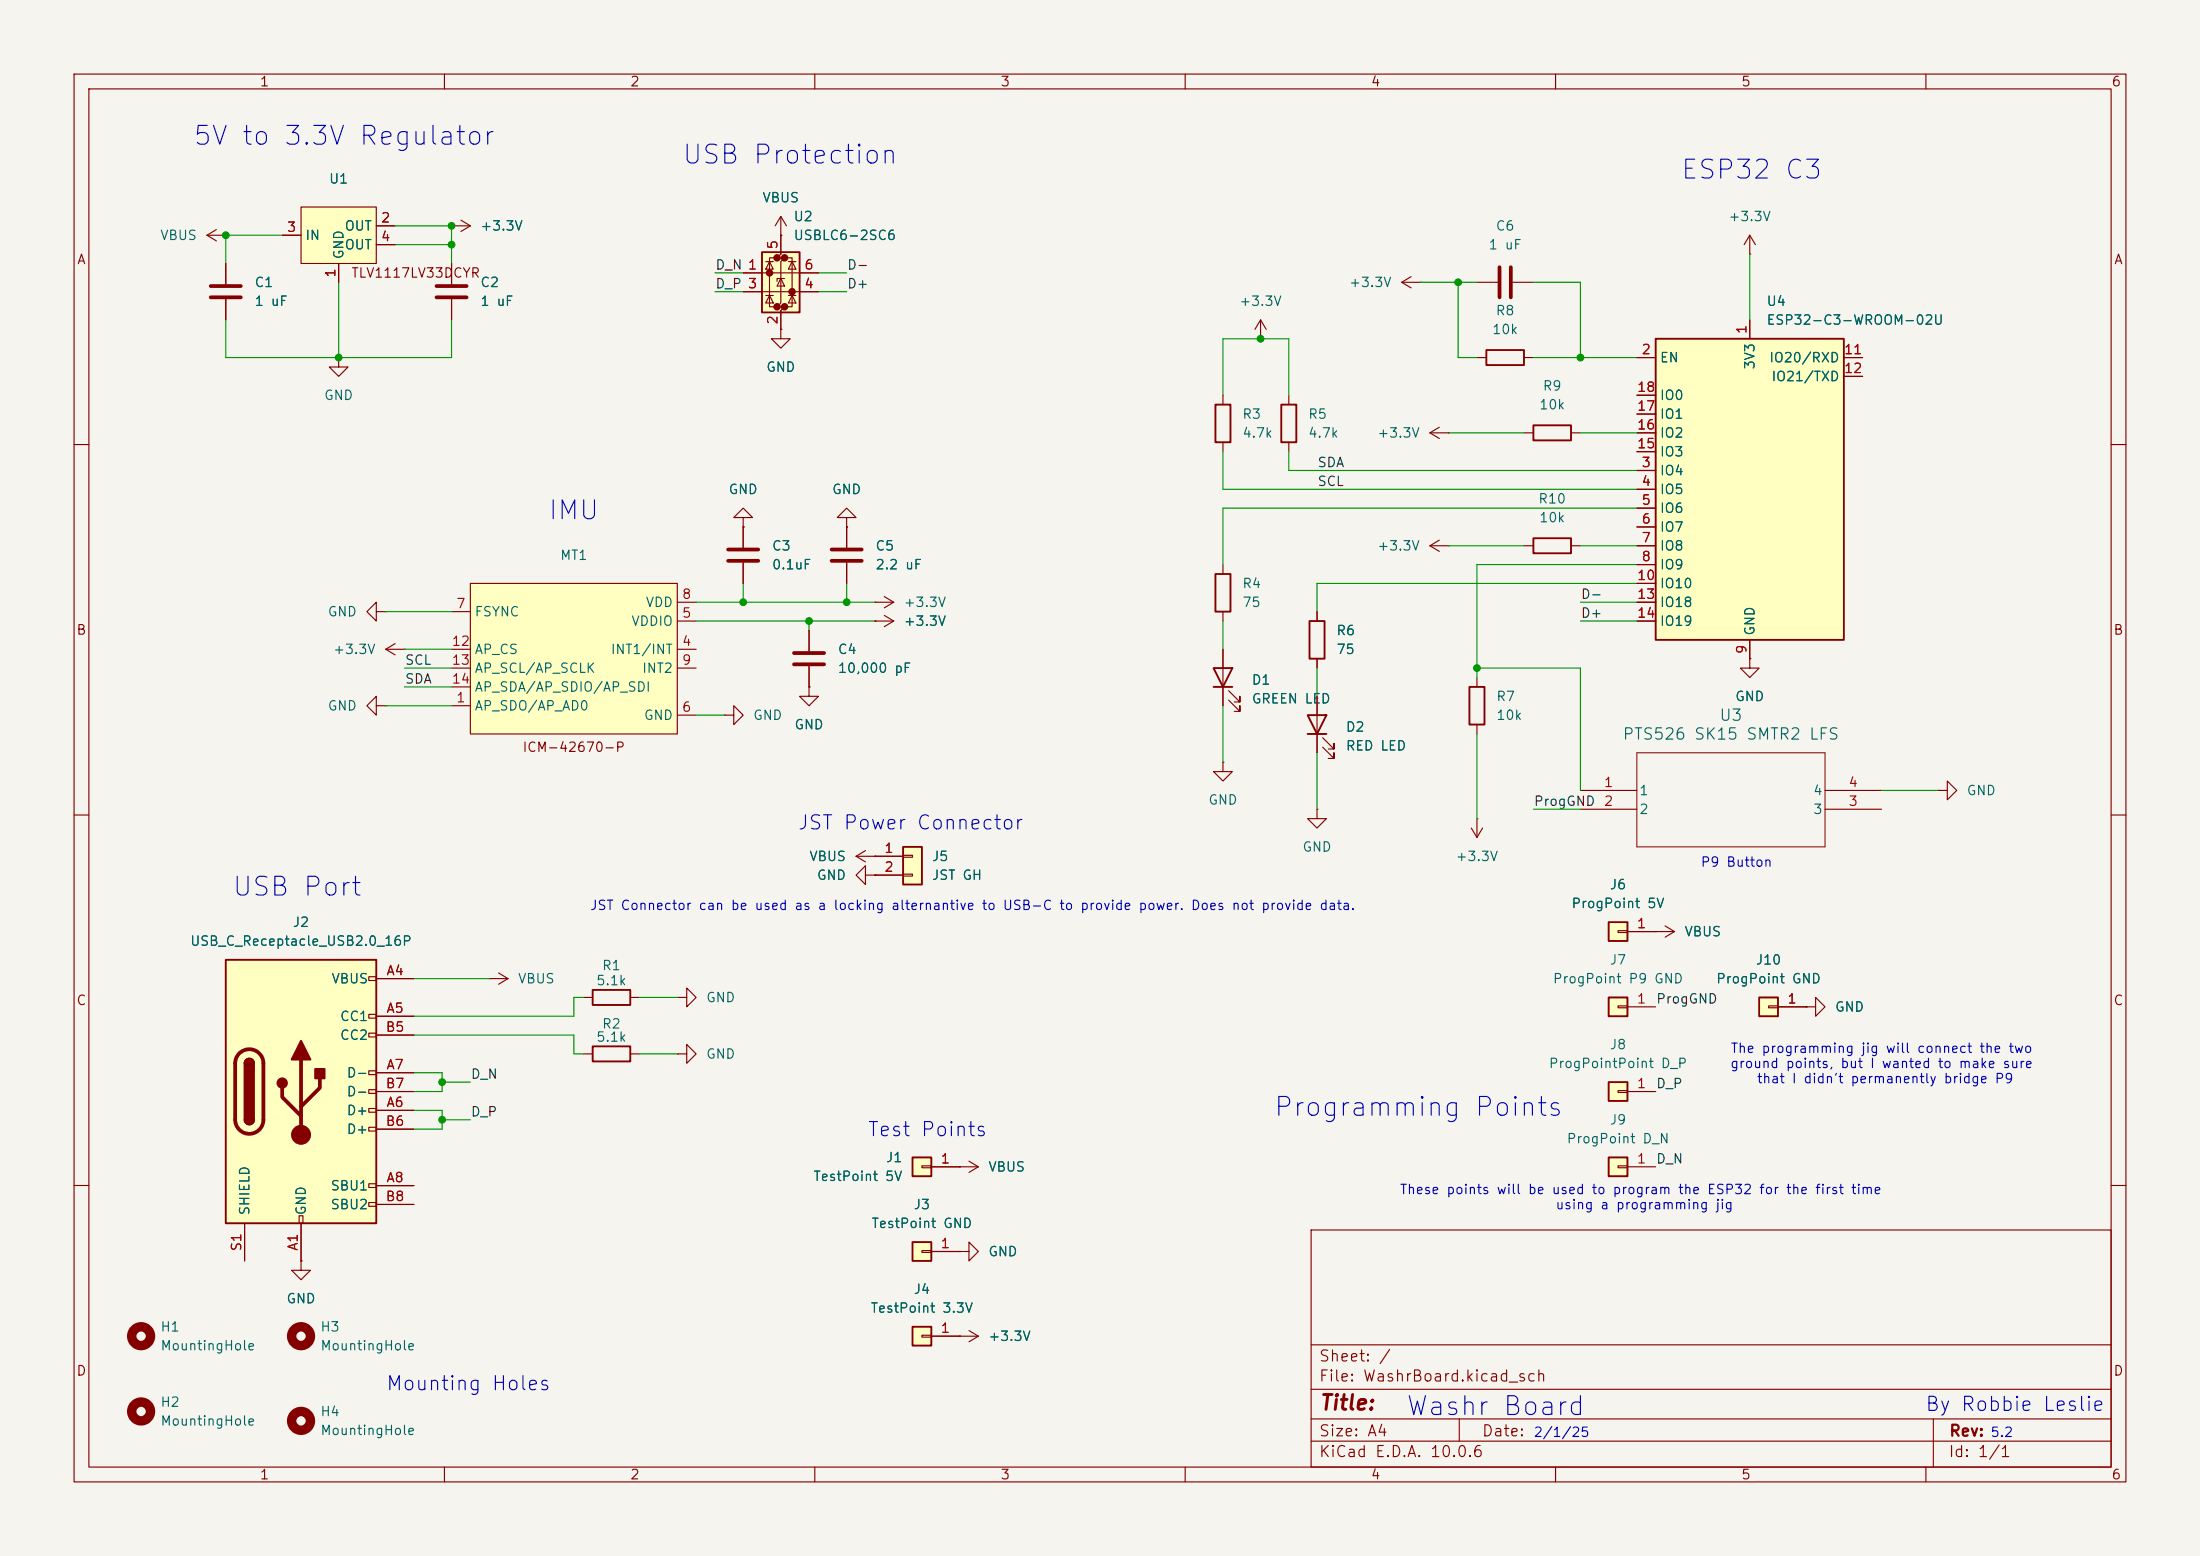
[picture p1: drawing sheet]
<svg xmlns="http://www.w3.org/2000/svg" width="297mm" height="210mm" viewBox="0 0 297 210" stroke-linecap="round" stroke-linejoin="round" font-family="sans-serif">
<path d="M0 0h297v210h-297z" fill="#f5f4ef" stroke="#f5f4ef" stroke-width=".14"/>
<g fill="none" stroke="#840000" stroke-width=".15">
<path d="M10 10h277v190h-277zM12 12h273v186h-273zM60 10v2M110 10v2M160 10v2M210 10v2M260 10v2M10 60h2M285 60h2M10 110h2M285 110h2M10 160h2"/>
<path d="M177 166h108v32h-108zM285 160h2M60 198v2M110 198v2M160 198v2M177 194.5h108M177 191.5h108M177 187.5h108M177 181.5h108M197 191.5v3M210 198v2M260 198v2"/>
<path d="M261 191.5v6.5"/>
</g>
<path d="M30.5 129.5h20.3v35.6h-20.3z" fill="#ffffc2"/>
<g fill="none" stroke="#840000" stroke-width=".15">
<path d="M213.4 106.7h7.6M213.4 109.2h7.6M246.4 106.7h7.6M246.4 109.2h7.6M49.8 131.8h1v.5h-1zM49.8 136.9h1v.5h-1zM49.8 139.4h1v.6h-1zM50.8 132.1h5.1M50.8 137.2h5.1M50.8 139.7h5.1M49.8 144.5h1v.5h-1zM49.8 147.1h1v.5h-1z"/>
<path d="M49.8 149.6h1v.5h-1zM49.8 152.1h1v.6h-1zM49.8 159.8h1v.5h-1zM50.8 149.9h5.1M50.8 144.8h5.1M50.8 152.4h5.1M50.8 147.3h5.1M33 165.1v5.1M40.4 164.1h.5v1h-.5zM40.6 165.1v5.1M49.8 162.3h1v.5h-1zM50.8 160h5.1"/>
<path d="M50.8 162.6h5.1"/>
</g>
<path d="M30.5 129.5h20.3v35.6h-20.3zM33 143.5a.64 .64 0 0 1 .7-.6 .64 .64 0 0 1 .6 .6M33 151.1a.64 .64 0 0 0 .7 .7 .64 .64 0 0 0 .6-.7" fill="none" stroke="#840000" stroke-width=".25"/>
<path d="M32.3 142.2a1.9 1.9 0 0 1 2.1-.4 1.9 1.9 0 0 1 1.2 1.7v7.6a1.91 1.91 0 0 1-1.9 1.9 1.91 1.91 0 0 1-2-1.9v-7.6a1.9 1.9 0 0 1 .6-1.3zM38.1 146.8v1.3l2.5 2.5M40.6 143v10.2M43.2 145.5v1.3l-2.6 2.6" fill="none" stroke="#840000" stroke-width=".51"/>
<g fill="#840000" stroke="#840000" stroke-width=".25">
<path d="M33 143.5h1.3v7.6h-1.3z"/>
<path d="M33.2 143.1a.64 .64 0 0 1 .7-.2 .64 .64 0 0 1 .4 .6h-1.3z"/>
<path d="M33 151.1h1.3a.64 .64 0 0 1-.6 .7 .64 .64 0 0 1-.7-.7z"/>
<path d="M40.6 140.5l1.3 2.5h-2.5z"/>
<path d="M42.5 144.3h1.3v1.2h-1.3z"/>
<circle cx="38.1" cy="146.2" r=".63"/>
</g>
<circle cx="40.6" cy="153.2" r="1.27" fill="#840000" stroke="#840000" stroke-width=".15"/>
<path d="M221 101.6h25.4v12.7h-25.4z" fill="none" stroke="#840000" stroke-width=".14"/>
<path d="M217.2 124.5h2.5v2.5h-2.5z" fill="#ffffc2"/>
<path d="M217.2 124.5h2.5v2.5h-2.5z" fill="none" stroke="#840000" stroke-width=".25"/>
<path d="M218.4 125.6h1.3v.3h-1.3zM219.7 125.7h3.8" fill="none" stroke="#840000" stroke-width=".15"/>
<circle cx="19" cy="190.5" r="1.27" fill="none" stroke="#840000" stroke-width="1.3"/>
<path d="M40.6 27.9h10.2v7.7h-10.2z" fill="#ffffc2"/>
<path d="M38.1 31.8h2.5M40.6 27.9h10.2v7.7h-10.2zM45.7 35.6v2.5M50.8 30.5h2.5M50.8 33h2.5" fill="none" stroke="#840000" stroke-width=".15"/>
<path d="M217.2 134.6h2.5v2.6h-2.5z" fill="#ffffc2"/>
<path d="M217.2 134.6h2.5v2.6h-2.5z" fill="none" stroke="#840000" stroke-width=".25"/>
<path d="M218.4 135.8h1.3v.2h-1.3zM219.7 135.9h3.8M243.8 135.9h1.3v-1.3l1.3 1.3-1.3 1.3v-1.3M243.8 135.9h.1" fill="none" stroke="#840000" stroke-width=".15"/>
<path d="M237.5 134.6h2.5v2.6h-2.5z" fill="#ffffc2"/>
<path d="M237.5 134.6h2.5v2.6h-2.5z" fill="none" stroke="#840000" stroke-width=".25"/>
<path d="M45.7 48.3v1.2h1.3l-1.3 1.3-1.3-1.3h1.3M45.7 48.3h.1M238.8 135.8h1.2v.2h-1.2zM240 135.9h3.8" fill="none" stroke="#840000" stroke-width=".15"/>
<path d="M217.2 146.1h2.5v2.5h-2.5z" fill="#ffffc2"/>
<path d="M217.2 146.1h2.5v2.5h-2.5z" fill="none" stroke="#840000" stroke-width=".25"/>
<path d="M218.4 147.2h1.3v.2h-1.3zM219.7 147.3h3.8" fill="none" stroke="#840000" stroke-width=".15"/>
<path d="M217.2 156.2h2.5v2.6h-2.5z" fill="#ffffc2"/>
<path d="M173 54.6h2v5.1h-2zM217.2 156.2h2.5v2.6h-2.5z" fill="none" stroke="#840000" stroke-width=".25"/>
<g fill="none" stroke="#840000" stroke-width=".15">
<path d="M61 30.5h.1M61 35.6v2.8M61 30.5h2.5M62.2 29.7l1.3 .8M63.5 30.5l-1.3 .7M61 40.4v2.8M174 53.3v1.3M174 59.7v1.3M198.6 111.8l.8 1.2M199.4 110.5h.1M199.4 110.5v2.5M200.2 111.8l-.8 1.2"/>
<path d="M218.4 157.4h1.3v.2h-1.3zM219.7 157.5h3.8"/>
</g>
<path d="M58.9 38.6h4.1M58.9 40.1h4.1" fill="none" stroke="#840000" stroke-width=".51"/>
<path d="M63.5 78.7h27.9v20.4h-27.9z" fill="#ffffc2"/>
<g fill="none" stroke="#840000" stroke-width=".15">
<path d="M105.4 31.8h.1M105.4 29.2l-.8 1.3M105.4 29.2l.8 1.3M105.4 29.2v2.6M63.5 78.7h27.9v20.4h-27.9zM61 95.3h2.5M61 87.6h2.5M61 82.6h2.5M61 90.2h2.5M61 92.7h2.5M91.4 87.6h2.6M91.4 83.8h2.6"/>
<path d="M91.4 96.5h2.6M91.4 81.3h2.6M91.4 90.2h2.6"/>
</g>
<path d="M102.9 34h5v8.2h-5z" fill="#ffffc2"/>
<g fill="#840000" stroke="#840000" stroke-width=".51">
<circle cx="103.9" cy="36.8" r=".25"/>
<circle cx="104.9" cy="34.8" r=".25"/>
<circle cx="104.9" cy="41.4" r=".25"/>
<circle cx="105.9" cy="34.8" r=".25"/>
<circle cx="105.9" cy="41.4" r=".25"/>
<circle cx="106.9" cy="39.4" r=".25"/>
</g>
<g fill="none" stroke="#840000" stroke-width=".15">
<path d="M27.9 31.8l1.3 .7M27.9 31.8h2.6M29.2 31l-1.3 .8M30.5 31.8h.1M30.5 35.6v2.8M100.3 36.8h10.2M100.3 39.4h10.2M103.4 39.9h1M103.4 35.3h1M103.9 35.3l.5 1h-1zM103.9 39.9l.5 1h-1zM104.9 34.8h-1v6.6h1"/>
<path d="M105.4 31.8v2.5l-.5 .5h1l-.5 .5v5.6l-.5 .5h1l-.5 .5v2.6M105.4 37.6l.5 1h-1zM105.9 37.6h-1v.4M105.9 34.8h1v6.6h-1M106.4 39.9h1M106.4 35.3h1M106.9 35.3l.5 1h-1zM106.9 39.9l.5 1h-1zM236.2 34.3h.1M236.2 31.8l-.7 1.2M236.2 31.8l.8 1.2M236.2 31.8v2.5"/>
<path d="M30.5 40.4v2.8M105.4 44.5v1.2h1.3l-1.3 1.3-1.3-1.3h1.3M105.4 44.5h.1M193 58.4l1.3 .8M193 58.4h2.6M194.3 57.7l-1.3 .7M195.6 58.4h.1M100.3 69.9h1.3l-1.3-1.3-1.2 1.3h1.2v1.2M100.3 71.1h.1M100.3 71.1v2.8M100.3 75.9v2.8M114.3 69.9h1.3l-1.3-1.3-1.3 1.3h1.3v1.2"/>
<path d="M114.3 71.1h.1M193 73.7l1.3 .7M193 73.7h2.6M194.3 72.9l-1.3 .8M195.6 73.7h.1M205.7 73.7h1.3M212.1 73.7h1.3M50.8 82.6v-1.3l-1.3 1.3 1.3 1.2v-1.2h1.3M50.8 95.3v-1.3l-1.3 1.3 1.3 1.2v-1.2h1.3M52.1 82.6h.1M52.1 95.3h.1M52.1 87.6l1.2 .8"/>
<path d="M52.1 87.6h2.5M53.3 86.9l-1.2 .7M54.6 87.6h.1M97.8 96.5h1.3v-1.2l1.2 1.2-1.2 1.3v-1.3M97.8 96.5h.1M109.2 92.7v1.3h1.3l-1.3 1.3-1.3-1.3h1.3M109.2 92.7h.1M109.2 85.1v2.8M109.2 89.9v2.8M118.1 83.8h.1M118.1 81.3h.1M118.1 83.8h2.5"/>
<path d="M118.1 81.3h2.5M119.4 83.1l1.2 .7M119.4 80.5l1.2 .8M120.6 83.8l-1.2 .8M120.6 81.3l-1.2 .7M236.2 88.9v1.3h1.3l-1.3 1.2-1.3-1.2h1.3M236.2 88.9h.1M261.6 106.7h1.3v-1.3l1.3 1.3-1.3 1.3v-1.3M261.6 106.7h.1M66 132.1h.1M66 132.1h2.6M67.3 131.3l1.3 .8"/>
<path d="M68.6 132.1l-1.3 .7M78.7 134.6h1.3M85.1 134.6h1.3M91.4 134.6h1.3v-1.2l1.3 1.2-1.3 1.3v-1.3M91.4 134.6h.1M223.5 125.7h.1M223.5 125.7h2.6M224.8 125l1.3 .7M226.1 125.7l-1.3 .8M78.7 142.2h1.3M85.1 142.2h1.3M91.4 142.2h1.3v-1.2l1.3 1.2-1.3 1.3v-1.3"/>
<path d="M91.4 142.2h.1M40.6 170.2v1.3h1.3l-1.3 1.2-1.2-1.2h1.2M40.6 170.2h.1"/>
</g>
<path d="M102.9 34h5v8.2h-5zM207 72.6h5.1v2.1h-5.1zM80 133.6h5.1v2h-5.1zM80 141.2h5.1v2.1h-5.1z" fill="none" stroke="#840000" stroke-width=".25"/>
<path d="M28.4 38.6h4.1M28.4 40.1h4.1M98.3 74.2h4.1M98.3 75.7h4.1M107.2 88.1h4.1M107.2 89.7h4.1" fill="none" stroke="#840000" stroke-width=".51"/>
<g fill="none" stroke="#840000" stroke-width="1.3">
<circle cx="19" cy="180.3" r="1.27"/>
<circle cx="40.6" cy="191.8" r="1.27"/>
<circle cx="40.6" cy="180.3" r="1.27"/>
</g>
<path d="M223.5 45.7h25.4v40.7h-25.4z" fill="#ffffc2"/>
<path d="M223.5 45.7h25.4v40.7h-25.4zM176.5 96.5h2.6l-1.3 2.6zM176.5 99.1h2.6M176.8 83.8h2v5.1h-2z" fill="none" stroke="#840000" stroke-width=".25"/>
<g fill="none" stroke="#840000" stroke-width=".15">
<path d="M221 48.3h2.5M221 58.4h2.5M221 55.9h2.5M221 53.3h2.5M236.2 43.2v2.5M248.9 48.3h2.6M248.9 50.8h2.6M221 63.5h2.5M221 66h2.5M221 68.6h2.5M221 71.1h2.5M221 73.7h2.5"/>
<path d="M221 76.2h2.5M221 78.7h2.5M221 61h2.5M177.8 82.6v1.2M177.8 88.9v1.3M177.8 94v7.6M178.6 99.6l1.5 1.5v-.8v.8h-.8M221 81.3h2.5M221 83.8h2.5M236.2 86.4v2.5M115.6 115.6l1.2 .7M115.6 115.6h2.5"/>
<path d="M116.8 118.1v-1.3l-1.2 1.3 1.2 1.3v-1.3h1.3M116.8 114.8l-1.2 .8M118.1 115.6h.1M118.1 118.1h.1M177.8 109.2v1.3h1.3l-1.3 1.3-1.3-1.3h1.3M177.8 109.2h.1M178.6 100.8l1.5 1.6v-.8v.8h-.8"/>
</g>
<path d="M121.9 114.3h2.6v5.1h-2.6z" fill="#ffffc2"/>
<path d="M200.7 47.2h5v2.1h-5zM207 57.4h5.1v2h-5.1zM164.1 77.5h2v5.1h-2zM163.8 90.2h2.6l-1.3 2.5zM163.8 92.7h2.6M198.4 92.7h2v5.1h-2zM121.9 114.3h2.6v5.1h-2.6z" fill="none" stroke="#840000" stroke-width=".25"/>
<g fill="none" stroke="#840000" stroke-width=".15">
<path d="M189.2 38.1h2.6M189.2 38.1l1.3 .8M190.5 37.3l-1.3 .8M191.8 38.1h.1M199.4 38.1h2.8M204.2 38.1h2.8M170.2 45.7h.1M170.2 43.2l-.8 1.3M170.2 43.2l.7 1.3M170.2 43.2v2.5M199.4 48.3h1.3M205.7 58.4h1.3"/>
<path d="M205.7 48.3h1.3M212.1 58.4h1.3M114.3 71.1v2.8M114.3 75.9v2.8M165.1 76.2v1.3M165.1 82.6v1.2M165.1 87.6v7.7M165.9 94.5l1.5 1.5v-.7v.7h-.8M165.9 93.2l1.5 1.5v-.7v.7h-.8M199.4 91.4v1.3M199.4 97.8v1.3M118.1 115.6h3.8"/>
<path d="M118.1 118.1h3.8M121.9 115.4h1.3v.3h-1.3zM121.9 118h1.3v.2h-1.3zM165.1 102.9v1.2h1.3l-1.3 1.3-1.3-1.3h1.3M165.1 102.9h.1M129.5 157.5h.1M129.5 157.5h2.6M130.8 156.7l1.3 .8M132.1 157.5l-1.3 .7M130.8 179.6l1.3 .7M129.5 180.3h.1M129.5 180.3h2.6"/>
<path d="M132.1 180.3l-1.3 .8"/>
</g>
<path d="M202.4 36.1v4M204 36.1v4M112.3 74.2h4M112.3 75.7h4" fill="none" stroke="#840000" stroke-width=".51"/>
<path d="M123.2 179.1h2.5v2.5h-2.5z" fill="#ffffc2"/>
<path d="M123.2 179.1h2.5v2.5h-2.5z" fill="none" stroke="#840000" stroke-width=".25"/>
<path d="M124.5 180.2h1.2v.3h-1.2zM125.7 180.3h3.8" fill="none" stroke="#840000" stroke-width=".15"/>
<path d="M123.2 156.2h2.5v2.6h-2.5z" fill="#ffffc2"/>
<path d="M123.2 156.2h2.5v2.6h-2.5z" fill="none" stroke="#840000" stroke-width=".25"/>
<path d="M124.5 157.4h1.2v.2h-1.2zM125.7 157.5h3.8M129.5 168.9h1.3v-1.3l1.3 1.3-1.3 1.3v-1.3M129.5 168.9h.1" fill="none" stroke="#840000" stroke-width=".15"/>
<path d="M123.2 167.6h2.5v2.6h-2.5z" fill="#ffffc2"/>
<path d="M164.1 54.6h2v5.1h-2zM123.2 167.6h2.5v2.6h-2.5z" fill="none" stroke="#840000" stroke-width=".25"/>
<g fill="none" stroke="#840000" stroke-width=".15">
<path d="M30.5 35.6v2.8M38.1 31.8h2.5M45.7 35.6v2.5M50.8 30.5h2.5M50.8 33h2.5M61 30.5h.1M61 35.6v2.8M100.3 36.8h2.6M100.3 39.4h2.6M105.4 31.8h.1M105.4 31.8v2.5M107.9 36.8h2.6"/>
<path d="M107.9 39.4h2.6M30.5 40.4v2.8M61 40.4v2.8M105.4 44.5h.1M105.4 41.9v2.6M165.1 53.3v1.3M165.1 59.7v1.3M221 48.3h2.5M221 58.4h2.5M221 55.9h2.5M221 53.3h2.5M236.2 43.2v2.5"/>
<path d="M248.9 48.3h2.6M248.9 50.8h2.6M100.3 71.1h.1M100.3 71.1v2.8M100.3 75.9v2.8M114.3 71.1h.1M114.3 71.1v2.8M114.3 75.9v2.8M221 63.5h2.5M221 66h2.5M221 68.6h2.5M221 71.1h2.5"/>
<path d="M221 73.7h2.5M221 76.2h2.5M221 78.7h2.5M221 61h2.5M109.2 92.7h.1M109.2 85.1v2.8M109.2 89.9v2.8M118.1 83.8h.1M165.1 87.6v2.6M165.1 92.7v2.6M177.8 82.6v1.2M177.8 88.9v1.3"/>
<path d="M177.8 94v2.5M177.8 99.1v2.5M221 81.3h2.5M221 83.8h2.5M236.2 88.9h.1M236.2 86.4v2.5M118.1 115.6h.1M118.1 118.1h.1M118.1 115.6h3.8M118.1 118.1h3.8M50.8 132.1h5.1M50.8 137.2h5.1"/>
<path d="M50.8 139.7h5.1M219.7 125.7h3.8M223.5 125.7h.1M240 135.9h3.8M243.8 135.9h.1M50.8 149.9h5.1M50.8 144.8h5.1M50.8 152.4h5.1M50.8 147.3h5.1M125.7 157.5h3.8M129.5 157.5h.1M33 165.1v5.1"/>
<path d="M40.6 170.2h.1M40.6 165.1v5.1M50.8 160h5.1M50.8 162.6h5.1M124.5 168.8h1.2v.2h-1.2zM125.7 168.9h3.8M129.5 168.9h.1M125.7 180.3h3.8M129.5 180.3h.1"/>
</g>
<g fill="none" stroke="#009600" stroke-width=".15">
<path d="M38.1 31.8h-7.6v3.8M45.7 38.1v10.2M53.3 33h7.7M53.3 30.5h7.7v5.1M96.5 39.4h3.8M96.5 36.8h3.8M110.5 39.4h3.8M110.5 36.8h3.8M191.8 38.1h7.6M196.8 38.1v10.2h2.6M207 38.1h6.4v10.2M236.2 34.3v8.9"/>
<path d="M30.5 43.2v5.1h30.5v-5.1M165.1 53.3v-7.6h8.9v7.6M195.6 58.4h10.1M207 48.3h14M213.4 58.4h7.6M100.3 78.7v2.6M114.3 78.7v2.6M165.1 61v5h55.9M174 61v2.5h47M195.6 73.7h10.1M213.4 73.7h7.6M221 68.6h-55.9v7.6"/>
<path d="M221 78.7h-43.2v3.9M221 76.2h-21.6v15.2M52.1 82.6h8.9M52.1 95.3h8.9M54.6 92.7h6.4M54.6 87.6h6.4M54.6 90.2h6.4M94 81.3h24.1M94 83.8h24.1M94 96.5h3.8M109.2 83.8v1.3M165.1 83.8v3.8"/>
<path d="M165.1 95.3v7.6M177.8 90.2v3.8M199.4 99.1v11.4M199.4 90.2h14v16.5M213.4 81.3h7.6M213.4 83.8h7.6M177.8 101.6v7.6M207 109.2h6.4M254 106.7h7.6M55.9 139.7h21.6v2.5h1.2M55.9 132.1h10.1M78.7 134.6h-1.2v2.6h-21.6"/>
<path d="M86.4 134.6h5M55.9 149.9h3.8v2.5h-3.8M55.9 144.8h3.8v2.5h-3.8M59.7 151.1h3.8M59.7 146.1h3.8M86.4 142.2h5"/>
</g>
<g fill="#009600" stroke="#009600" stroke-width=".14">
<circle cx="61" cy="33" r=".46"/>
<circle cx="61" cy="30.5" r=".46"/>
<circle cx="45.7" cy="48.3" r=".46"/>
<circle cx="30.5" cy="31.8" r=".46"/>
<circle cx="170.2" cy="45.7" r=".46"/>
<circle cx="114.3" cy="81.3" r=".46"/>
<circle cx="109.2" cy="83.8" r=".46"/>
<circle cx="100.3" cy="81.3" r=".46"/>
<circle cx="59.7" cy="151.1" r=".46"/>
<circle cx="59.7" cy="146.1" r=".46"/>
<circle cx="196.8" cy="38.1" r=".46"/>
<circle cx="213.4" cy="48.3" r=".46"/>
<circle cx="199.4" cy="90.2" r=".46"/>
</g>
<g font-size="2.5" fill="#0000c2">
<text x="25.9" y="20.2">5V to 3.3V Regulator</text>
<text x="91.9" y="22.8">USB Protection</text>
<text x="226.7" y="24.8">ESP32 C3</text>
<text x="73.8" y="70.8">IMU</text>
<text x="31.2" y="121.6">USB Port</text>
<text x="171.8" y="151.3">Programming Points</text>
<text x="189.6" y="191.7">Washr Board</text>
</g>
<text font-size="2" fill="#840000" x="178" y="190.8">Title:</text>
<g font-size="1.9" fill="#0000c2">
<text x="107.6" y="112.5">JST Power Connector</text>
<text x="117" y="153.9">Test Points</text>
<text x="52" y="188.1">Mounting Holes</text>
<text x="259.8" y="190.9">By Robbie Leslie</text>
</g>
<g font-size="1.5" fill="#006464">
<text x="218.9" y="100.2">PTS526 SK15 SMTR2 LFS</text>
<text x="232" y="97.7">U3</text>
</g>
<g font-size="1.5" fill="#840000">
<text x="178" y="184.1">Sheet: /</text>
<text x="178" y="186.8">File: WashrBoard.kicad_sch</text>
<text x="178" y="197">KiCad E.D.A. 10.0.6</text>
<text x="178" y="194.2">Size: A4</text>
<text x="200" y="194.2">Date:</text>
<text x="263" y="197">Id: 1/1</text>
<text x="263" y="194.2">Rev:</text>
</g>
<g font-size="1.3" fill="#840000">
<text x="35" y="12">1</text>
<text x="85" y="12">2</text>
<text x="135" y="12">3</text>
<text x="185" y="12">4</text>
<text x="235" y="12">5</text>
<text x="285" y="12">6</text>
<text x="10.3" y="36">A</text>
<text x="285.3" y="36">A</text>
<text x="47.3" y="37.8">TLV1117LV33DCYR</text>
<text x="10.2" y="86">B</text>
<text x="285.2" y="86">B</text>
<text x="70.4" y="101.8">ICM-42670-P</text>
<text x="10.2" y="136">C</text>
<text x="285.2" y="136">C</text>
<text x="10.2" y="186">D</text>
<text x="285.2" y="186">D</text>
<text x="35" y="200">1</text>
<text x="85" y="200">2</text>
<text x="135" y="200">3</text>
<text x="185" y="200">4</text>
<text x="235" y="200">5</text>
<text x="285" y="200">6</text>
</g>
<g font-size="1.3" fill="#006464">
<text x="44.3" y="25.1">U1</text>
<text x="102.8" y="27.6">VBUS</text>
<text x="21.5" y="32.7">VBUS</text>
<text x="41.1" y="32.7">IN</text>
<text x="46.4" y="31.4">OUT</text>
<text x="46.4" y="34">OUT</text>
<text x="46.7" y="35.1" transform="rotate(-90 46.7 35.1)">GND</text>
<text x="64.8" y="31.4">+3.3V</text>
<text x="107" y="30.2">U2</text>
<text x="107" y="32.7">USBLC6-2SC6</text>
<text x="200.9" y="34">1 uF</text>
<text x="201.8" y="31.4">C6</text>
<text x="233.3" y="30.2">+3.3V</text>
<text x="34.3" y="39.1">C1</text>
<text x="34.3" y="41.6">1 uF</text>
<text x="64.8" y="39.1">C2</text>
<text x="64.8" y="41.6">1 uF</text>
<text x="167.2" y="41.6">+3.3V</text>
<text x="182" y="39.1">+3.3V</text>
<text x="238.4" y="41.6">U4</text>
<text x="201.3" y="45.4">10k</text>
<text x="201.8" y="42.9">R8</text>
<text x="238.4" y="44.1">ESP32-C3-WROOM-02U</text>
<text x="103.3" y="50.5">GND</text>
<text x="208.2" y="53">R9</text>
<text x="224" y="49.2">EN</text>
<text x="237.2" y="50" transform="rotate(-90 237.2 50)">3V3</text>
<text x="238.8" y="49.2">IO20/RXD</text>
<text x="239.1" y="51.8">IO21/TXD</text>
<text x="43.7" y="54.3">GND</text>
<text x="167.6" y="56.8">R3</text>
<text x="167.6" y="59.4">4.7k</text>
<text x="176.5" y="56.8">R5</text>
<text x="176.5" y="59.4">4.7k</text>
<text x="185.8" y="59.4">+3.3V</text>
<text x="207.7" y="55.6">10k</text>
<text x="224" y="59.4">IO2</text>
<text x="224" y="56.8">IO1</text>
<text x="224" y="54.3">IO0</text>
<text x="224" y="64.5">IO4</text>
<text x="224" y="61.9">IO3</text>
<text x="98.3" y="67">GND</text>
<text x="112.2" y="67">GND</text>
<text x="207.6" y="68.3">R10</text>
<text x="207.7" y="70.8">10k</text>
<text x="224" y="67">IO5</text>
<text x="224" y="69.5">IO6</text>
<text x="75.5" y="75.9">MT1</text>
<text x="104.1" y="74.6">C3</text>
<text x="104.1" y="77.2">0.1uF</text>
<text x="118.1" y="74.6">C5</text>
<text x="118.1" y="77.2">2.2 uF</text>
<text x="185.8" y="74.6">+3.3V</text>
<text x="224" y="72.1">IO7</text>
<text x="224" y="74.6">IO8</text>
<text x="224" y="77.2">IO9</text>
<text x="44.2" y="83.5">GND</text>
<text x="64" y="83.5">FSYNC</text>
<text x="87.1" y="82.2">VDD</text>
<text x="121.9" y="82.2">+3.3V</text>
<text x="167.6" y="79.7">R4</text>
<text x="167.6" y="82.2">75</text>
<text x="224" y="79.7">IO10</text>
<text x="224" y="82.2">IO18</text>
<text x="44.9" y="88.6">+3.3V</text>
<text x="64" y="88.6">AP_CS</text>
<text x="82.4" y="88.6">INT1/INT</text>
<text x="85.1" y="84.8">VDDIO</text>
<text x="113" y="88.6">C4</text>
<text x="121.9" y="84.8">+3.3V</text>
<text x="180.3" y="86.1">R6</text>
<text x="180.3" y="88.6">75</text>
<text x="224" y="84.8">IO19</text>
<text x="237.2" y="85.9" transform="rotate(-90 237.2 85.9)">GND</text>
<text x="64" y="91.1">AP_SCL/AP_SCLK</text>
<text x="64" y="93.7">AP_SDA/AP_SDIO/AP_SDI</text>
<text x="86.6" y="91.1">INT2</text>
<text x="113" y="91.1">10,000 pF</text>
<text x="168.9" y="92.7">D1</text>
<text x="168.9" y="95.3">GREEN LED</text>
<text x="201.9" y="94.9">R7</text>
<text x="234.2" y="94.9">GND</text>
<text x="44.2" y="96.2">GND</text>
<text x="64" y="96.2">AP_SDO/AP_AD0</text>
<text x="86.8" y="97.5">GND</text>
<text x="101.6" y="97.5">GND</text>
<text x="107.2" y="98.8">GND</text>
<text x="181.6" y="99.1">D2</text>
<text x="181.6" y="101.6">RED LED</text>
<text x="201.9" y="97.5">10k</text>
<text x="221.2" y="107.6">1</text>
<text x="244.7" y="107.6">4</text>
<text x="265.4" y="107.6">GND</text>
<text x="163" y="108.9">GND</text>
<text x="221.2" y="110.2">2</text>
<text x="244.7" y="110.2">3</text>
<text x="109.2" y="116.5">VBUS</text>
<text x="110.2" y="119.1">GND</text>
<text x="125.7" y="116.5">J5</text>
<text x="125.7" y="119.1">JST GH</text>
<text x="175.7" y="115.3">GND</text>
<text x="196.4" y="116.5">+3.3V</text>
<text x="39.4" y="125.4">J2</text>
<text x="212.1" y="122.9">ProgPoint 5V</text>
<text x="217.2" y="120.3">J6</text>
<text x="25.6" y="128">USB_C_Receptacle_USB2.0_16P</text>
<text x="81.2" y="131.3">R1</text>
<text x="217.2" y="130.5">J7</text>
<text x="227.3" y="126.7">VBUS</text>
<text x="236.9" y="130.5">J10</text>
<text x="44.7" y="133">VBUS</text>
<text x="69.8" y="133">VBUS</text>
<text x="80.4" y="133.3">5.1k</text>
<text x="95.2" y="135.6">GND</text>
<text x="209.5" y="133">ProgPoint P9 GND</text>
<text x="231.6" y="133">ProgPoint GND</text>
<text x="247.6" y="136.9">GND</text>
<text x="45.8" y="138.1">CC1</text>
<text x="45.8" y="140.7">CC2</text>
<text x="80.4" y="140.9">5.1k</text>
<text x="81.2" y="139.1">R2</text>
<text x="95.2" y="143.2">GND</text>
<text x="217.2" y="141.9">J8</text>
<text x="46.7" y="145.7">D-</text>
<text x="46.7" y="148.3">D-</text>
<text x="209" y="144.5">ProgPointPoint D_P</text>
<text x="46.7" y="150.8">D+</text>
<text x="46.7" y="153.4">D+</text>
<text x="211.4" y="154.6">ProgPoint D_N</text>
<text x="217.2" y="152.1">J9</text>
<text x="44.5" y="161">SBU1</text>
<text x="109.7" y="159.7">TestPoint 5V</text>
<text x="119.5" y="157.2">J1</text>
<text x="133.3" y="158.4">VBUS</text>
<text x="34" y="164.1" transform="rotate(-90 34 164.1)">SHIELD</text>
<text x="41.6" y="164.1" transform="rotate(-90 41.6 164.1)">GND</text>
<text x="44.5" y="163.5">SBU2</text>
<text x="117.6" y="166.1">TestPoint GND</text>
<text x="123.2" y="163.5">J3</text>
<text x="133.3" y="169.9">GND</text>
<text x="38.6" y="176.2">GND</text>
<text x="117.4" y="177.5">TestPoint 3.3V</text>
<text x="123.2" y="175">J4</text>
<text x="21.6" y="180">H1</text>
<text x="21.6" y="182.6">MountingHole</text>
<text x="43.2" y="180">H3</text>
<text x="43.2" y="182.6">MountingHole</text>
<text x="133.3" y="181.3">+3.3V</text>
<text x="21.6" y="190.2">H2</text>
<text x="43.2" y="191.5">H4</text>
<text x="21.6" y="192.7">MountingHole</text>
<text x="43.2" y="194">MountingHole</text>
</g>
<g font-size="1.3" fill="#a90000">
<text x="38.6" y="31.6">3</text>
<text x="51.3" y="30.3">2</text>
<text x="51.3" y="32.9">4</text>
<text x="105.3" y="33.8" transform="rotate(-90 105.3 33.8)">5</text>
<text x="45.6" y="37.6" transform="rotate(-90 45.6 37.6)">1</text>
<text x="100.9" y="36.7">1</text>
<text x="100.9" y="39.2">3</text>
<text x="108.5" y="39.2">4</text>
<text x="108.5" y="36.7">6</text>
<text x="105.3" y="43.9" transform="rotate(-90 105.3 43.9)">2</text>
<text x="236.1" y="45.2" transform="rotate(-90 236.1 45.2)">1</text>
<text x="220.9" y="53.2">18</text>
<text x="221.5" y="48.1">2</text>
<text x="248.9" y="48.1">11</text>
<text x="248.9" y="50.7">12</text>
<text x="220.9" y="58.3">16</text>
<text x="220.9" y="55.7">17</text>
<text x="220.9" y="60.8">15</text>
<text x="221.5" y="63.4">3</text>
<text x="221.5" y="65.9">4</text>
<text x="221.5" y="68.4">5</text>
<text x="221.5" y="71">6</text>
<text x="221.5" y="73.5">7</text>
<text x="221.5" y="76.1">8</text>
<text x="61.5" y="82.4">7</text>
<text x="92" y="83.7">5</text>
<text x="92" y="81.1">8</text>
<text x="220.9" y="78.6">10</text>
<text x="220.9" y="81.1">13</text>
<text x="220.9" y="83.7">14</text>
<text x="60.9" y="87.5">12</text>
<text x="92" y="87.5">4</text>
<text x="236.1" y="88.4" transform="rotate(-90 236.1 88.4)">9</text>
<text x="60.9" y="90">13</text>
<text x="60.9" y="92.6">14</text>
<text x="61.5" y="95.1">1</text>
<text x="92" y="90">9</text>
<text x="92" y="96.4">6</text>
<text x="216.4" y="106.5">1</text>
<text x="249.5" y="106.5">4</text>
<text x="216.4" y="109.1">2</text>
<text x="249.5" y="109.1">3</text>
<text x="119.3" y="115.4">1</text>
<text x="119.3" y="118">2</text>
<text x="220.9" y="125.6">1</text>
<text x="52.1" y="131.9">A4</text>
<text x="52.1" y="137">A5</text>
<text x="220.9" y="135.8">1</text>
<text x="241.2" y="135.8">1</text>
<text x="52" y="139.6">B5</text>
<text x="52" y="147.2">B7</text>
<text x="52.1" y="149.7">A6</text>
<text x="52.1" y="144.6">A7</text>
<text x="220.9" y="147.2">1</text>
<text x="52" y="152.3">B6</text>
<text x="52.1" y="159.9">A8</text>
<text x="126.9" y="157.3">1</text>
<text x="220.9" y="157.3">1</text>
<text x="52" y="162.4">B8</text>
<text x="32.9" y="169" transform="rotate(-90 32.9 169)">S1</text>
<text x="40.5" y="168.9" transform="rotate(-90 40.5 168.9)">A1</text>
<text x="126.9" y="168.8">1</text>
<text x="126.9" y="180.2">1</text>
</g>
<g font-size="1.3" fill="#0f0f0f">
<text x="96.5" y="36.7">D_N 1</text>
<text x="96.5" y="39.2">D_P 3</text>
<text x="114.3" y="39.2">D+</text>
<text x="114.3" y="36.7">D-</text>
<text x="177.8" y="65.9">SCL</text>
<text x="177.8" y="63.4">SDA</text>
<text x="213.3" y="81.2">D-</text>
<text x="213.3" y="83.7">D+</text>
<text x="54.6" y="90">SCL</text>
<text x="54.6" y="92.6">SDA</text>
<text x="207" y="109.1">ProgGND</text>
<text x="223.5" y="135.8">ProgGND</text>
<text x="63.5" y="145.9">D_N</text>
<text x="223.5" y="147.2">D_P</text>
<text x="63.5" y="151">D_P</text>
<text x="223.5" y="157.4">D_N</text>
</g>
<g font-size="1.3" fill="#0000c2">
<text x="229.5" y="117.3">P9 Button</text>
<text x="79.6" y="123.1">JST Connector can be used as a locking alternantive to USB-C to provide power. Does not provide data.</text>
<text x="233.5" y="142.4">The programming jig will connect the two</text>
<text x="233.5" y="144.5">ground points, but I wanted to make sure</text>
<text x="237.1" y="146.5">that I didn't permanently bridge P9</text>
<text x="188.9" y="161.5">These points will be used to program the ESP32 for the first time</text>
<text x="209.9" y="163.5">using a programming jig</text>
<text x="206.9" y="194.3">2/1/25</text>
<text x="268.6" y="194.3">5.2</text>
</g>
</svg>
